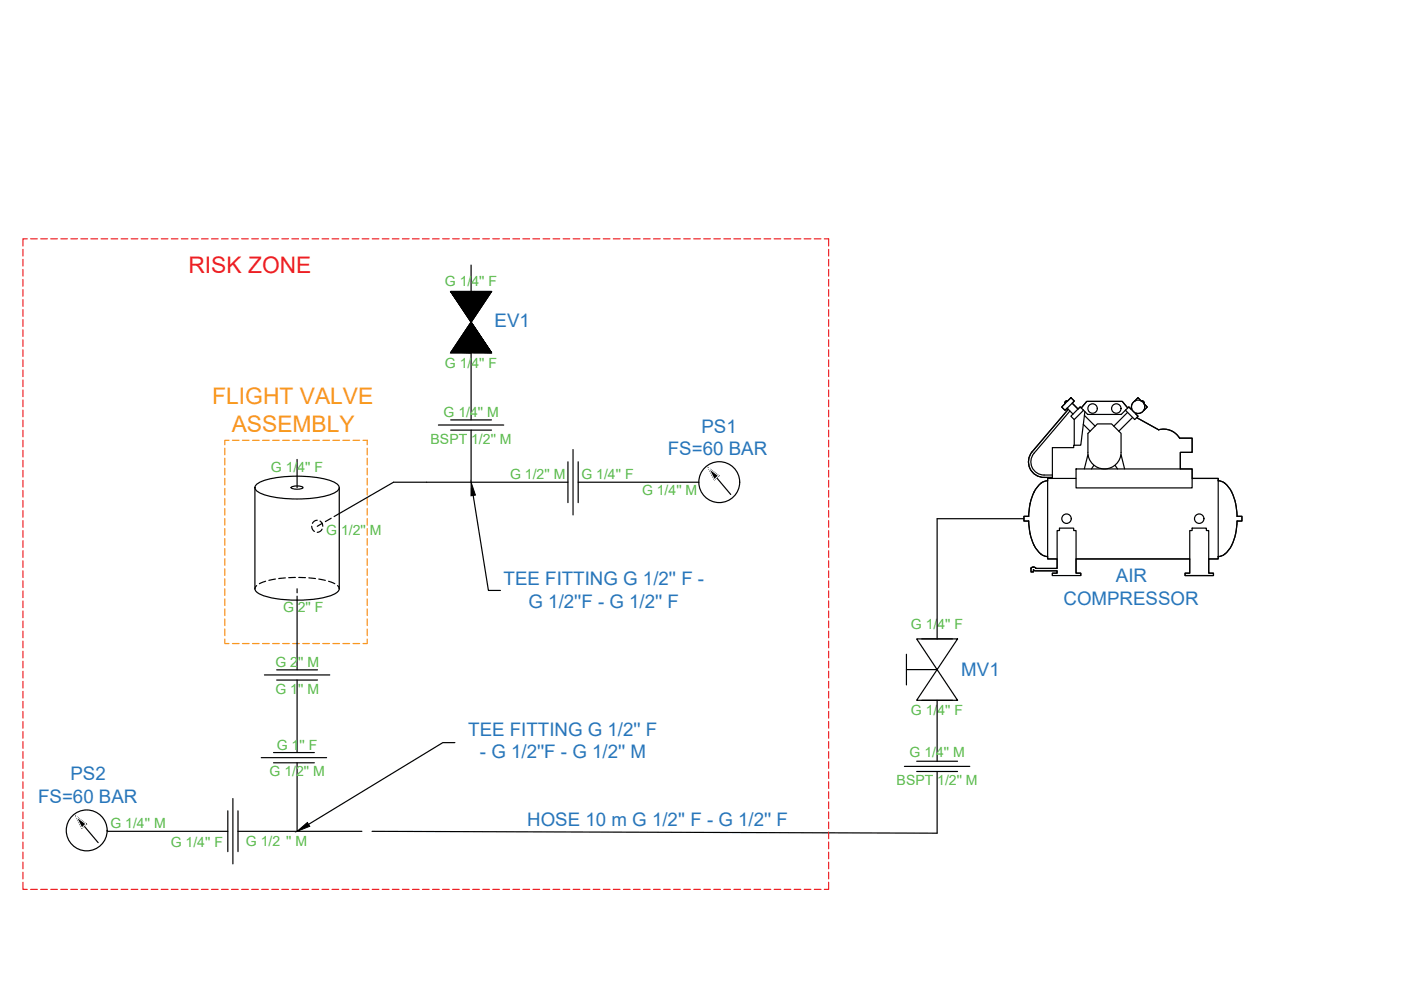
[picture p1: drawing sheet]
<svg xmlns="http://www.w3.org/2000/svg" width="297mm" height="210mm" viewBox="0 0 297 210" stroke-linecap="round" stroke-linejoin="round" font-family="sans-serif">
<!-- layer: 0 -->
<g fill="none" stroke="#f8991e" stroke-width=".25">
<path d="M47.7 95v1.4M47.7 97.2v1.4M47.7 99.3v1.4M48.6 93.4h-.9v.9M49.3 93.4h1.4M51.4 93.4h1.4M53.5 93.4h1.4M55.7 93.4h1.4M57.8 93.4h1.4M59.9 93.4h1.4M62 93.4h1.5M64.2 93.4h1.4"/>
<path d="M66.3 93.4h1.4M68.4 93.4h1.5M70.6 93.4h1.4M72.7 93.4h1.4M74.8 93.4h1.4M77 93.4h.9v.9M77.9 95v1.4M77.9 97.2v1.4M77.9 99.3v1.4M47.7 101.4v1.4M47.7 103.5v1.5M47.7 105.7v1.4"/>
<path d="M47.7 107.8v1.4M47.7 109.9v1.5M47.7 112.1v1.4M47.7 114.2v1.4M47.7 116.3v1.4M47.7 118.5v1.4M77.9 101.4v1.4M77.9 103.5v1.5M77.9 105.7v1.4M77.9 107.8v1.4M77.9 109.9v1.5M77.9 112.1v1.4"/>
<path d="M77.9 114.2v1.4M77.9 116.3v1.4M77.9 118.5v1.4M47.7 135.5v.9h.9M47.7 120.6v1.4M47.7 122.7v1.4M47.7 124.8v1.5M47.7 127v1.4M47.7 129.1v1.4M47.7 131.2v1.4M47.7 133.4v1.4M49.3 136.4h1.4"/>
<path d="M51.4 136.4h1.4M53.5 136.4h1.4M55.7 136.4h1.4M57.8 136.4h1.4M59.9 136.4h1.4M62 136.4h1.5M64.2 136.4h1.4M66.3 136.4h1.4M68.4 136.4h1.5M70.6 136.4h1.4M72.7 136.4h1.4M74.8 136.4h1.4"/>
<path d="M77.9 135.5v.9h-.9M77.9 120.6v1.4M77.9 122.7v1.4M77.9 124.8v1.5M77.9 127v1.4M77.9 129.1v1.4M77.9 131.2v1.4M77.9 133.4v1.4"/>
</g>
<g fill="none" stroke="#000" stroke-width=".25">
<path d="M99.9 56.2v5.6M99.9 74.3v14.7M63 97.4v6M99.9 91.2v11M54 103.3v21.5M54.5 102.6a16.4 16.4 0 0 1 8.5-1.6 16.4 16.4 0 0 1 8.5 1.6 .87 .87 0 0 1 0 1.5 16.4 16.4 0 0 1-8.5 1.7 16.4 16.4 0 0 1-8.5-1.7 .87 .87 0 0 1 0-1.5zM61.8 103.2l.7-.1h1l.7 .3a2.5 2.5 0 0 1-2.5 0zM66.1 111.6l.2 .7 .4 .4M67.3 110.3l-.6 .2-.5 .5M67.9 110.5l.4 .5 .1 .6M68.3 112.2l-.3 .4-.7 .3M68.4 110.9l-1.1 .7"/>
<path d="M70.2 109.9l-1.2 .7M71.9 103.4v21.4M100.3 105l3.3 20.2h2.5M120.4 102.2h-37l-12.6 7.3M122.6 102.2h25.6M217.1 110h-18.4v25.5M54.4 124.2l-.4 .6M56.3 123.2l-1.3 .6M58.4 122.8l-1.4 .2M60.5 122.5l-1.4 .2M62.6 122.4l-1.4 .1M63 124.8v.9"/>
<path d="M63 126.4v15.6M63.3 122.4l1.5 .1M65.5 122.5l1.4 .2M67.6 122.8l1.4 .2M69.7 123.2l1.3 .6M71.6 124.2l.3 .6M71.9 124.8a1.65 1.65 0 0 1-1.2 1.2 25.4 25.4 0 0 1-15.5 0 1.66 1.66 0 0 1-1.2-1.2M63 144.2v15.4M96.4 157.5h-2.5l-28.5 17.3M198.7 148.5v12.9M22.7 176.3h25.6M50.5 176.3h26.2"/>
<path d="M63 161.7v14.6M198.7 163.6v13.1l-119.8-.4"/>
</g>
<!-- layer: SYMS -->
<g fill="none" stroke="#000" stroke-width=".25">
<path d="M95.6 61.8h8.6l-4.3 6.5zM95.6 61.8l8.6 13h-8.6l8.6-13zM99.9 68.3l4.3 6.5h-8.6zM92.9 90.1h13.9M95.6 89h8.6M95.6 91.2h8.6M120.4 97.9v8.7M121.5 95.3v13.9M122.6 97.9v8.7M218.8 95.8a3.3 3.3 0 0 0-.4 3.5 3.3 3.3 0 0 0 3 1.9M226.3 85.1l-.2-.2-.4 .4 .2 .2M226.3 86.5l1.2 1.3"/>
<path d="M226.5 86.8l-7.7 9M226.9 87.1l-7.7 9a2.8 2.8 0 0 0-.4 3 2.8 2.8 0 0 0 2.6 1.6h1.7M227.1 84.3l.7 .7-2 2-.7-.7zM227.3 85.5l1.3 1.2M227.8 89v5.4M228.1 99.4h24.7v4h-24.7zM229.3 86.5l1.1-1.4h7.5l1.2 1.4M229.7 90l1.4 1.4M229.7 87l-1.9 2-.8-.7 2-2 1.6 1.6h7.1l1.6-1.6 2 2-.7 .7-2-2M229.9 88.1l2.3 2.3M230 87.3l-.9 7.1h-1.5v.5h-4.5v6.5M230.6 95.9a3.5 3.5 0 0 0 3.6 3.5 3.5 3.5 0 0 0 3.5-3.5"/>
<path d="M230.7 95.9v-4l2-2h3l2 2v4M230.7 96.4l-.8 3M231.9 98.7l-.5 .7M236.4 98.7l.5 .7M237.7 96.4l.7 3M239.1 87.4l-2.9 3M239.8 86.7l.1-.1-.1 .1-.5-.4-.2 .2-1.2-1.4h-7.5l-1.1 1.4-.3-.2-.4 .4-1.3-1.2 .5-.5-.7-.7-.8 .8-.2-.2-.4 .4 .2 .2-.8 .8 .7 .7 .5-.5 .2 .3-7.7 9M240.1 88.5l-2.9 2.9M240.6 85a1.41 1.41 0 0 0-.7 1.6M240.6 85l.7-.7 .8 .8 .2-.2 .3 .4-.2 .2 .9 .8-.8 .7 .8-.7-.7-.7M241 87.6l-.2 .2 .5 .5-.3 .2 4.7 2.6M241 87.6l-.2 .2"/>
<path d="M241 88.5l4.7 2.6M242 85l-.7-.7-.7 .7M242.1 85.1l.2-.2 .3 .4-.2 .2M242.5 87a1.41 1.41 0 0 1-1.5 .6M245.7 91.1a3.9 3.9 0 0 1 4.4 1.8M250.1 92.9h2.7v3h-2.6v3.5h2.6v2h5.5v.5a4.2 4.2 0 0 1 3.2 3.3 13.9 13.9 0 0 1 .8 4.3h1v1h-1a9.7 9.7 0 0 1-2.7 7l-.6 .4-.7 .1v.5h-2v3h1v.5h-6v-.5h1v-3h-24.2v3h1v.5h-6v-.5h1v-.5h-4.7l-.3-.2v.5h-.5v-.8M250.1 92.9h2.7v3h-2.6v3.5M151.5 100.8l3.4 4M221.4 101.2h1.7v.2h-1v.5M221.4 101.2h1.7M222.1 101.9a4.2 4.2 0 0 0-3.2 3.3 13.9 13.9 0 0 0-.8 4.3h-1v1h1a9.5 9.5 0 0 0 2.6 7l.7 .4 .7 .1M222.1 118v.5h2v2h-4.5"/>
<path d="M228.1 101.4h-6v17.1h2M228.1 118.5h24.2M252.3 112.5h.5v-.5h3v.5h.5v9h1v.5h-6v-.5h1zM252.8 101.4h5.5v17.1h-2M192.2 138.7v6.5M194.3 135.5l8.7 13h-8.7l8.7-13zM195.4 135.5h6.5M218.6 120.5v.8h.5v-.5l.3 .2h4.7v.5h-1v.5M219.6 120.4v.1M219.6 120.4l-.6-.2-.4 .3M219.6 120.5h4.5v-8h.5v-.5h3v.5h.5v9h1v.5M56.1 143.1h13.8"/>
<path d="M58 159.6h8.7M58.7 142h8.6M58.7 144.2h8.6M192.2 142h6.5M195.4 148.5h6.5M17.4 174.7l3.4 4M48.3 171.9v8.7M49.4 169.3v13.9M50.5 171.9v8.7M55.4 160.6h13.8M58 161.7h8.7M191.8 162.5h13.8"/>
<path d="M194.4 161.4h8.6M194.4 163.6h8.6"/>
<circle cx="231.6" cy="86.6" r="1"/>
<circle cx="236.7" cy="86.6" r="1"/>
<circle cx="241.3" cy="86.3" r="1.41"/>
<circle cx="152.5" cy="102.2" r="4.3"/>
<circle cx="226.1" cy="110" r="1"/>
<circle cx="254.3" cy="110" r="1"/>
<circle cx="18.4" cy="176.1" r="4.3"/>
</g>
<path d="M150.2 99.3l2.1 1.5-.8 .9zM16.1 173.1l2.1 1.6-.8 .9z" fill="none" stroke="#000" stroke-width=".21"/>
<g fill="#000" stroke="#000" stroke-width=".21">
<path d="M99.8 68.2l.1 .1z"/>
<path d="M95.6 61.8h4.3zM95.6 61.8h4.3z"/>
<path d="M95.6 74.7l4.3 .1zM95.6 74.7l4.3 .1h-4.3z"/>
<path d="M99.9 68.3l4.2 6.4zM99.9 68.3l4.2 6.4h-8.5z"/>
<path d="M100.5 74.7l3.7 .1zM100.5 74.7l3.7 .1z"/>
<path d="M95.6 61.8l4.4 6.4 4.2-6.4zM95.6 61.8l4.4 6.4h-.2z"/>
<path d="M100.5 61.8h3.7zM100.5 61.8h3.7z"/>
<path d="M150.2 99.3l2.1 1.5h-1.3zM151 100.8l.5 .9 .8-.9z"/>
<path d="M16.1 173.1l2.1 1.6h-1.3zM16.9 174.7l.5 .9 .8-.9z"/>
</g>
<path d="M150.2 99.3l2.1 1.5-.8 .9zM16.1 173.1l2.1 1.6-.8 .9z" fill="none" stroke="#fafafa" stroke-width=".21"/>
<!-- layer: 0 -->
<path d="M99.9 102.2l.9 2.8-.9 .1zM63 176.3l2.2-1.9 .5 .8z" fill="#000" stroke="#000" stroke-width=".21"/>
<g fill="none" stroke="#ed1f24" stroke-width=".25">
<path d="M4.9 52.9v1.4M4.9 55v1.4M4.9 57.1v1.4M4.9 59.3v1.4M5.8 50.6h-.9v1.6M6.5 50.6h1.4M8.6 50.6h1.5M10.8 50.6h1.4M12.9 50.6h1.4M15 50.6h1.4M17.1 50.6h1.5M19.3 50.6h1.4"/>
<path d="M21.4 50.6h1.4M23.5 50.6h1.5M25.7 50.6h1.4M27.8 50.6h1.4M29.9 50.6h1.4M32.1 50.6h1.4M34.2 50.6h1.4M36.3 50.6h1.4M38.4 50.6h1.5M40.6 50.6h1.4M42.7 50.6h1.4M44.8 50.6h1.5"/>
<path d="M47 50.6h1.4M49.1 50.6h1.4M51.2 50.6h1.4M53.4 50.6h1.4M55.5 50.6h1.4M57.6 50.6h1.4M59.7 50.6h1.5M61.9 50.6h1.4M64 50.6h1.4M66.1 50.6h1.5M68.3 50.6h1.4M70.4 50.6h1.4"/>
<path d="M72.5 50.6h1.4M74.7 50.6h1.4M76.8 50.6h1.4M78.9 50.6h1.4M81 50.6h1.5M83.2 50.6h1.4M85.3 50.6h1.4M87.4 50.6h1.5M89.6 50.6h1.4M91.7 50.6h1.4M93.8 50.6h1.4M96 50.6h1.4"/>
<path d="M98.1 50.6h1.4M100.2 50.6h1.4M102.3 50.6h1.5M104.5 50.6h1.4M106.6 50.6h1.4M108.7 50.6h1.5M110.9 50.6h1.4M113 50.6h1.4M115.1 50.6h1.5M117.3 50.6h1.4M119.4 50.6h1.4M121.5 50.6h1.4"/>
<path d="M123.7 50.6h1.4M125.8 50.6h1.4M127.9 50.6h1.4M130 50.6h1.5M132.2 50.6h1.4M134.3 50.6h1.4M136.4 50.6h1.4M138.6 50.6h1.4M140.7 50.6h1.4M142.8 50.6h1.4M144.9 50.6h1.5M147.1 50.6h1.4"/>
<path d="M149.2 50.6h1.4M151.3 50.6h1.5M153.5 50.6h1.4M155.6 50.6h1.4M157.7 50.6h1.4M159.9 50.6h1.4M162 50.6h1.4M164.1 50.6h1.4M166.3 50.6h1.4M168.4 50.6h1.4M170.5 50.6h1.4M172.6 50.6h1.5"/>
<path d="M174.8 50.6h.9v1.6M175.7 52.9v1.4M175.7 55v1.4M175.7 57.1v1.4M175.7 59.3v1.4M4.9 61.4v1.4M4.9 63.5v1.4M4.9 65.6v1.5M4.9 67.8v1.4M4.9 69.9v1.4M4.9 72v1.5M4.9 74.2v1.4"/>
<path d="M4.9 76.3v1.4M4.9 78.4v1.4M175.7 61.4v1.4M175.7 63.5v1.4M175.7 65.6v1.5M175.7 67.8v1.4M175.7 69.9v1.4M175.7 72v1.5M175.7 74.2v1.4M175.7 76.3v1.4M175.7 78.4v1.4M4.9 80.6v1.4"/>
<path d="M4.9 82.7v1.4M4.9 84.8v1.4M4.9 86.9v1.5M4.9 89.1v1.4M4.9 91.2v1.4M4.9 93.3v1.5M4.9 95.5v1.4M4.9 97.6v1.4M4.9 99.7v1.4M175.7 80.6v1.4M175.7 82.7v1.4M175.7 84.8v1.4"/>
<path d="M175.7 86.9v1.5M175.7 89.1v1.4M175.7 91.2v1.4M175.7 93.3v1.5M175.7 95.5v1.4M175.7 97.6v1.4M175.7 99.7v1.4M4.9 101.9v1.4M4.9 104v1.4M4.9 106.1v1.4M4.9 108.2v1.5M4.9 110.4v1.4"/>
<path d="M4.9 112.5v1.4M4.9 114.6v1.5M4.9 116.8v1.4M4.9 118.9v1.4M175.7 101.9v1.4M175.7 104v1.4M175.7 106.1v1.4M175.7 108.2v1.5M175.7 110.4v1.4M175.7 112.5v1.4M175.7 114.6v1.5M175.7 116.8v1.4"/>
<path d="M175.7 118.9v1.4M4.9 121v1.4M4.9 123.2v1.4M4.9 125.3v1.4M4.9 127.4v1.4M4.9 129.5v1.5M4.9 131.7v1.4M4.9 133.8v1.4M4.9 135.9v1.5M4.9 138.1v1.4M175.7 121v1.4M175.7 123.2v1.4"/>
<path d="M175.7 125.3v1.4M175.7 127.4v1.4M175.7 129.5v1.5M175.7 131.7v1.4M175.7 133.8v1.4M175.7 135.9v1.5M175.7 138.1v1.4M4.9 140.2v1.4M4.9 142.3v1.4M4.9 144.5v1.4M4.9 146.6v1.4M4.9 148.7v1.4"/>
<path d="M4.9 150.8v1.5M4.9 153v1.4M4.9 155.1v1.4M4.9 157.2v1.5M4.9 159.4v1.4M175.7 140.2v1.4M175.7 142.3v1.4M175.7 144.5v1.4M175.7 146.6v1.4M175.7 148.7v1.4M175.7 150.8v1.5M175.7 153v1.4"/>
<path d="M175.7 155.1v1.4M175.7 157.2v1.5M175.7 159.4v1.4M4.9 161.5v1.4M4.9 163.6v1.4M4.9 165.8v1.4M4.9 167.9v1.4M4.9 170v1.4M4.9 172.1v1.5M4.9 174.3v1.4M4.9 176.4v1.4M4.9 178.5v1.5"/>
<path d="M175.7 161.5v1.4M175.7 163.6v1.4M175.7 165.8v1.4M175.7 167.9v1.4M175.7 170v1.4M175.7 172.1v1.5M175.7 174.3v1.4M175.7 176.4v1.4M175.7 178.5v1.5M4.9 187.1v1.5h.9M4.9 180.7v1.4M4.9 182.8v1.4"/>
<path d="M4.9 184.9v1.4M6.5 188.6h1.4M8.6 188.6h1.5M10.8 188.6h1.4M12.9 188.6h1.4M15 188.6h1.4M17.1 188.6h1.5M19.3 188.6h1.4M21.4 188.6h1.4M23.5 188.6h1.5M25.7 188.6h1.4M27.8 188.6h1.4"/>
<path d="M29.9 188.6h1.4M32.1 188.6h1.4M34.2 188.6h1.4M36.3 188.6h1.4M38.4 188.6h1.5M40.6 188.6h1.4M42.7 188.6h1.4M44.8 188.6h1.5M47 188.6h1.4M49.1 188.6h1.4M51.2 188.6h1.4M53.4 188.6h1.4"/>
<path d="M55.5 188.6h1.4M57.6 188.6h1.4M59.7 188.6h1.5M61.9 188.6h1.4M64 188.6h1.4M66.1 188.6h1.5M68.3 188.6h1.4M70.4 188.6h1.4M72.5 188.6h1.4M74.7 188.6h1.4M76.8 188.6h1.4M78.9 188.6h1.4"/>
<path d="M81 188.6h1.5M83.2 188.6h1.4M85.3 188.6h1.4M87.4 188.6h1.5M89.6 188.6h1.4M91.7 188.6h1.4M93.8 188.6h1.4M96 188.6h1.4M98.1 188.6h1.4M100.2 188.6h1.4M102.3 188.6h1.5M104.5 188.6h1.4"/>
<path d="M106.6 188.6h1.4M108.7 188.6h1.5M110.9 188.6h1.4M113 188.6h1.4M115.1 188.6h1.5M117.3 188.6h1.4M119.4 188.6h1.4M121.5 188.6h1.4M123.7 188.6h1.4M125.8 188.6h1.4M127.9 188.6h1.4M130 188.6h1.5"/>
<path d="M132.2 188.6h1.4M134.3 188.6h1.4M136.4 188.6h1.4M138.6 188.6h1.4M140.7 188.6h1.4M142.8 188.6h1.4M144.9 188.6h1.5M147.1 188.6h1.4M149.2 188.6h1.4M151.3 188.6h1.5M153.5 188.6h1.4M155.6 188.6h1.4"/>
<path d="M157.7 188.6h1.4M159.9 188.6h1.4M162 188.6h1.4M164.1 188.6h1.4M166.3 188.6h1.4M168.4 188.6h1.4M170.5 188.6h1.4M172.6 188.6h1.5M175.7 187.1v1.5h-.9M175.7 180.7v1.4M175.7 182.8v1.4M175.7 184.9v1.4"/>
</g>
<text font-size="4.8" fill="#ed1f24" x="40" y="58">RISK ZONE</text>
<g font-size="4.8" fill="#f8991e">
<text x="45" y="85.7">FLIGHT VALVE</text>
<text x="49.1" y="91.6">ASSEMBLY</text>
</g>
<g font-size="4" fill="#2776bb">
<text x="104.9" y="69.4">EV1</text>
<text x="148.7" y="91.7">PS1</text>
<text x="141.6" y="96.5">FS=60 BAR</text>
<text x="106.8" y="124.1">TEE FITTING G 1/2'' F -</text>
<text x="236.6" y="123.5">AIR</text>
<text x="112.1" y="128.9">G 1/2''F - G 1/2'' F</text>
<text x="225.5" y="128.2">COMPRESSOR</text>
<text x="203.8" y="143.2">MV1</text>
<text x="99.3" y="156">TEE FITTING G 1/2'' F</text>
<text x="101.8" y="160.8">- G 1/2''F - G 1/2'' M</text>
<text x="15" y="165.4">PS2</text>
<text x="8.1" y="170.2">FS=60 BAR</text>
<text x="111.8" y="175.2">HOSE 10 m G 1/2'' F - G 1/2'' F</text>
</g>
<g font-size="3" fill="#58ba48">
<text x="94.3" y="60.5">G 1/4'' F</text>
<text x="94.3" y="78">G 1/4'' F</text>
<text x="94.1" y="88.5">G 1/4'' M</text>
<text x="91.3" y="94.2">BSPT 1/2'' M</text>
<text x="57.5" y="100">G 1/4'' F</text>
<text x="108.2" y="101.5">G 1/2'' M</text>
<text x="123.3" y="101.6">G 1/4'' F</text>
<text x="136.1" y="104.9">G 1/4'' M</text>
<text x="69.2" y="113.5">G 1/2'' M</text>
<text x="60" y="129.8">G 2'' F</text>
<text x="193.1" y="133.4">G 1/4'' F</text>
<text x="58.4" y="141.4">G 2'' M</text>
<text x="58.4" y="147.2">G 1'' M</text>
<text x="193.1" y="151.7">G 1/4'' F</text>
<text x="58.7" y="159">G 1'' F</text>
<text x="192.9" y="160.6">G 1/4'' M</text>
<text x="57.2" y="164.5">G 1/2'' M</text>
<text x="190.1" y="166.5">BSPT 1/2'' M</text>
<text x="23.4" y="175.6">G 1/4'' M</text>
<text x="36.2" y="179.5">G 1/4'' F</text>
<text x="52.1" y="179.4">G 1/2 '' M</text>
</g>
</svg>
